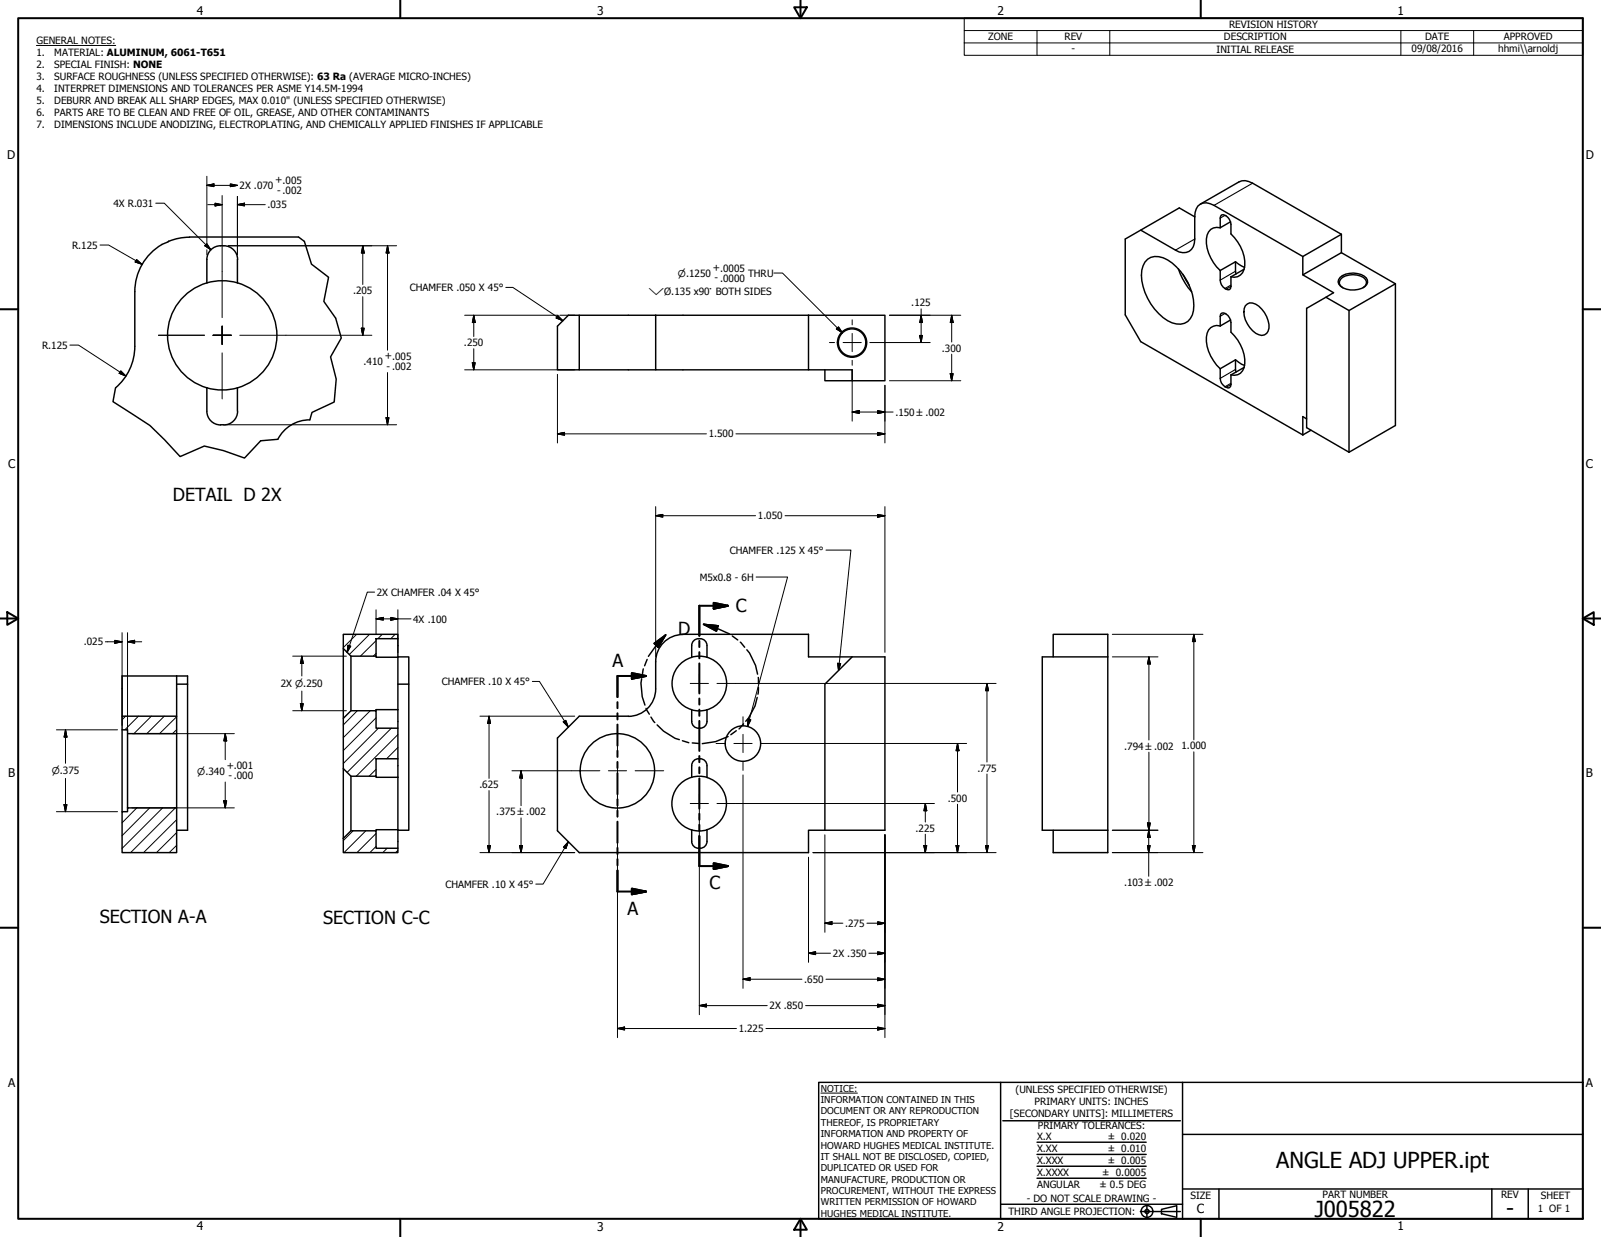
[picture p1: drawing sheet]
<svg xmlns="http://www.w3.org/2000/svg" width="559mm" height="432mm" viewBox="0 0 559 432" stroke-linecap="round" stroke-linejoin="round" font-family="sans-serif">
<!-- layer: Visible (ANSI) -->
<g fill="none" stroke="#000" stroke-width=".51">
<path d="M417 75.6a4.5 4.5 0 0 1 3-4.7l1.1-.1 2.6 .9 31 17.8M417 75.6v7.8a4.1 4.1 0 0 1-2 4.4 4.1 4.1 0 0 1-4.7-.5l-12.2-7M417 75.7l-5.4-3.1-18.9 10.8v26.5l5.4 9.4 56.6 32.5M425.9 79.5a3.8 3.8 0 0 0-4.8 3.9 14.3 14.3 0 0 0 4.8 11M428 75.4l-1.1-.5-.6 .2-.3 .4-.1 4M429.5 77.4l-3.6 2.1M429.6 78.3v3.4a13.6 13.6 0 0 1 4.6 12.3 3.6 3.6 0 0 1-4.6 2.6M432.4 63.5a4.7 4.7 0 0 1 4.8 .4l31 17.9M56.5 85.4a19.1 19.1 0 0 0-9.4 16.4v19a19 19 0 0 1-6.7 14.6M66.1 82.7h38.1M66.1 82.8a19 19 0 0 0-7.1 1.4M72.2 98.7v-8.1a5 5 0 0 1 5.9-4.8 4.8 4.8 0 0 1 4.8 4.8v8.1"/>
<path d="M400.6 90.5a7 7 0 0 1 8.5 1.3 19.5 19.5 0 0 1 7.5 16.6 5.1 5.1 0 0 1-7.5 4.3 19.2 19.2 0 0 1-10.6-18.4l1.1-2.8zM411.3 93.9a22.8 22.8 0 0 0 4.6 8M412.9 95.8l2.1 3.8M425.9 94.4v3.4M429.6 96.6v3.3M431.2 91.4l3.2 1.9M431.2 91.4l-5.3 3M431.2 91.4v3.3M434.2 94l-4.6 2.6M467.7 96.8a7.3 7.3 0 0 1 9.2 .2 2.01 2.01 0 0 1-.6 3.1 7.1 7.1 0 0 1-9-.9l-.3-.8zM468.2 81.8l-13.5 7.7v6.4M468.2 81.8v6.4"/>
<path d="M487 99.1v49.4l-16.1 9.4M202.2 110h-3.8l-3.8 3.9v15.2h7.6v-19.1h80M228.9 110v19.1h53.3M282.2 110v19.1h15.2v3.8h-9.5v-3.8M282.2 110h26.7v22.9h-11.5M425.9 113.8a3.8 3.8 0 0 0-4.8 3.9 14.3 14.3 0 0 0 4.8 11M425.9 110.4v3.4M427.5 109.4l.5 .3M427.5 100.7l.5 .3M429.5 111.7l-3.6 2.1M429.6 112.6v3.4a13.6 13.6 0 0 1 4.6 12.3 3.6 3.6 0 0 1-4.6 2.6M434.7 106.7a2.56 2.56 0 0 1 3.6-.5 8.9 8.9 0 0 1 4.3 9.4 2.65 2.65 0 0 1-4.3 .7 8.4 8.4 0 0 1-3.6-9.6z"/>
<path d="M462.8 103.8l8.1 4.6 16.1-9.3-18.8-10.9-13.5 7.7 10.8 6.3-9.4 5.4v41.7l14.8 8.6M468.7 100.5a1.97 1.97 0 0 1-1.3-1.8 1.97 1.97 0 0 1 1.2-1.9 6.9 6.9 0 0 1 8 .7 1.95 1.95 0 0 1-.9 3M470.9 108.4v49.5M72.2 135.3v8.2a4.8 4.8 0 0 0 4.8 4.8M82.9 135.3v8.2a4.8 4.8 0 0 1-4.8 4.8M202.2 129.1h26.7M425.9 128.7v3.4M427.5 135l.5 .2M429.6 130.9v3.3M431.2 125.6l2.1 1.5 1.1 .5M431.2 125.6l-5.3 3.1M431.2 125.6v3.4"/>
<path d="M434.2 128.3l-4.6 2.6M77 148.3h1.1M108.2 146.6a12.4 12.4 0 0 0-11.2 6.8M456.1 146.2l-1.4-.8v6.4M457.6 150.2l-2.9 1.6M61.7 238.8h3.8v-2.8h-22.9v14M61.7 236v14M65.5 238.8v51h-3.8M119.8 221.4h19.1v1.5h-7.6v6.1h-8.8l-2.7-2.6zM119.8 226.4v24.4M122.5 229v19.1M131.3 229v.4h7.6"/>
<path d="M138.9 229.3h3.8v9.5h-3.8M138.9 222.9v31.3M142.7 238.8v51h-3.8M241.4 229.4a9.6 9.6 0 0 1 5.3 0M241.4 229.5a9.5 9.5 0 0 0-6.8 9.1 9.5 9.5 0 0 0 6.8 9.1v4.1a2.46 2.46 0 0 0 2.9 2.4M241.4 225.4v4M244.3 222.9a2.46 2.46 0 0 0-2.9 2.4M244.4 222.9l1 .3 .8 .6 .6 1.5M246.7 229.4a9.6 9.6 0 0 1 6.5 11.9 9.6 9.6 0 0 1-11.8 6.5M246.8 225.4v4M297.4 229.3l-9.5 9.5v51M367.6 229.3v-7.9h19.1v76.2h-19.1v-7.8"/>
<path d="M386.7 229.3h-22.9v60.5h22.9M42.6 250h19.1v6.1h-17.2v-1.3h-1.9zM42.6 254.8v28.5M44.5 256.1v25.9M61.7 256.1v25.9M119.8 250.8l2.7-2.7h8.8v6.1h7.6v10.7h-7.6v6.1h-8.8l-2.7-2.7zM138.9 247.7h-7.6v.4M219.3 250h-17.1l-7.6 7.6v32.4l7.6 7.6h80v-7.8h26.7v-60.5h-26.7v-7.9h-43.8a9.6 9.6 0 0 0-9.5 9.6v9.5a9.6 9.6 0 0 1-9.6 9.6M246.8 247.7v4.1l-.3 1.1-1.1 1-1 .3M119.8 268.3v24.4l2.7-2.7h8.8v6.1h7.6v1.5h-19.1v-4.9M122.5 271v19M131.3 271v.3h7.6"/>
<path d="M138.9 264.9v31.2M244.3 264.9a2.46 2.46 0 0 0-2.9 2.3v4.1M244.4 264.9l1 .2 1.1 1.1 .3 1v4.1M246.7 271.4a9.5 9.5 0 0 1 6.9 9.1 9.5 9.5 0 0 1-6.9 9.1M246.7 271.3a9.6 9.6 0 0 0-12.2 9.2 9.6 9.6 0 0 0 12.2 9.2M42.6 283.3h1.9v-1.3h17.2v15.6h-19.1zM138.9 289.6h-7.6v.4M241.4 289.6v4.1a2.46 2.46 0 0 0 2.9 2.4M246.8 289.6v4.1l-.3 1.1-1.1 1.1-1 .2"/>
<circle cx="77.6" cy="117.1" r="19.1"/>
<circle cx="297.4" cy="119.6" r="4.8"/>
<circle cx="297.4" cy="119.6" r="5.1"/>
<circle cx="259.3" cy="259.6" r="6.2"/>
<circle cx="215.5" cy="269.1" r="13"/>
</g>
<!-- layer: Visible Narrow (ANSI) -->
<path d="M427.5 75.2l-1.6 .9M437.2 63.9l-13.5 7.8M417 83.4l-6.7 3.9M429.6 99.5l-2.1 1.2M429.6 99.9l-1.6 1.1M431.2 94.7l-5.3 3.1M427.5 109.4l-1.6 1M429.6 133.8l-2.1 1.2M429.6 134.2l-1.6 1M431.2 129l-5.3 3.1" fill="none" stroke="#000" stroke-width=".38"/>
<path d="M428 75.4a4 4 0 0 1 1.6 2.9M432.4 63.5l-13.4 7.7M425.9 97.8a3.5 3.5 0 0 0 1.6 2.9M429.6 99.9l-.5 1.2-1.1-.1M431.2 94.7l.2 .9M427.5 109.4l-1.2-.1-.4 1.1M428 109.7a4 4 0 0 1 1.6 2.9M425.9 132.1a3.5 3.5 0 0 0 1.6 2.9M429.6 134.2l-.5 1.1-.5 .1-.6-.2M431.2 129l.2 .9" fill="none" stroke="#000" stroke-width=".51"/>
<!-- layer: Break Line (ANSI) -->
<path d="M58.9 84.1l-2.4 1.2M104.2 82.7l2 1.6 2.5 7.9 6 4.6-1.7 8.4 4.2 5.9 1.9 6.9-3.7 6.6 1.9 7.7-.7 8-7.7 3.7-.8 2.6M40.3 135.4l-.9 4.8 12.9 8.3 5.2 5 5.4 5.9 8.4-3.7 6.7 1.6 7.3 2.6 5.7-6 6-.5" fill="none" stroke="#000" stroke-width=".51"/>
<!-- layer: Section Line (ANSI) -->
<g fill="none" stroke="#000" stroke-width=".7">
<path d="M249.1 210.4l5 1.1-5 1zM254.1 211.5h-10v10.4M220.5 234.9l5 1.1-5 .9zM225.5 236h-10v7.3M244.1 223.7v2.2M244.1 227.6v2.2M244.1 231.6v10.5M215.5 245.1v2.1M215.5 249v2.1M215.5 252.9v7.4M244.1 243.8v2.1M244.1 247.7v2.2"/>
<path d="M244.1 251.7v10.4M215.5 262.1v2.1M215.5 266v2.1M215.5 269.9v7.3M215.5 279v2.2M244.1 263.9v2.2M244.1 267.8v2.1M244.1 271.7v10.6M215.5 283v2.1M215.5 286.8v7.4M215.5 296v2.1M215.5 299.9v2.2"/>
<path d="M244.1 284v2.1M244.1 287.9v2.2M244.1 291.8v10.5h10M215.5 303.8v7.4h10M220.5 310.2l5 1-5 1zM249.1 301.3l5 1-5 1z"/>
</g>
<path d="M249.1 212.5l5-1zM249.1 210.4l5 1.1-5 1zM220.5 236.9l5-.9zM220.5 234.9l5 1.1-5 .9zM220.5 312.2l5-1zM220.5 310.2l5 1-5 1zM249.1 303.3l5-1zM249.1 301.3l5 1-5 1z" fill="#000" stroke="#000" stroke-width=".7"/>
<!-- layer: Detail Boundary (ANSI) -->
<g fill="none" stroke="#000" stroke-width=".51">
<path d="M245.6 217.9l5 .5-.5 1.9zM245.6 217.9l4.8 1.5 4.2 1.9M224 236.9l-.3 1.5 .5 4.8 .9 2.9M224.5 233.5l-.3 2.3M225.9 230.2l-.9 2.2M228.3 224.6l4-3-2.6 4.4zM232.3 221.6l-3.3 3.7-2.7 3.8M255.6 222l1.9 1.4M258.4 224.2l1.5 1.7M260.7 226.8l.9 1.2 2.1 4.3 .7 3M264.7 236.5v2.3M264.7 240l-.2 2.3"/>
<path d="M225.5 247.3l1.1 2M227.2 250.3l1.3 1.9M229.4 253l2.2 2.2 4 2.5 1.5 .5M238.2 258.6l2.2 .7M241.6 259.3l2.4 .2M254.1 257.1l-4.4 1.8-4.6 .7M257 255.1l-1.9 1.4M259.5 252.7l-1.6 1.7M264.3 243.5l-.8 2.9-2.3 4.3-.9 1.1"/>
</g>
<path d="M245.6 217.9l5 .5zM245.6 217.9l5 .5-.5 1.9zM232.3 221.6l-2.6 4.4zM228.3 224.6l4-3-2.6 4.4z" fill="#000" stroke="#000" stroke-width=".51"/>
<!-- layer: Border (ANSI) -->
<g fill="none" stroke="#000" stroke-width=".7">
<path d="M6.3 6.3h546.1v419.1h-546.1zM139.7 0v6.3M277.2 2.5h4.4l-2.2 3.8zM279.4 0v6.3M419.1 0v6.3M0 107.9h6.3M552.4 107.9h6.4M0 215.9h6.3M2.5 213.7l3.8 2.2-3.8 2.2zM552.4 215.9l3.9-2.2v4.4zM552.4 215.9h6.4M0 323.8h6.3"/>
<path d="M552.4 323.8h6.4M139.7 425.4v6.4M279.4 425.4l2.2 3.9h-4.4zM279.4 425.4v6.4M419.1 425.4v6.4"/>
</g>
<!-- layer: Title (ANSI) -->
<g fill="none" stroke="#000" stroke-width=".51">
<path d="M285.8 377.8h266.6v47.6h-266.6zM349.2 377.8v47.6M412.7 377.8v47.6M350 391.2h62M361.9 398.7h38.1M412.7 396h139.7M361.9 411.3h38.1M361.9 407.1h38.1M361.9 403h38.1M412.7 415h139.7M425.4 415v10.4M520.7 415v10.4"/>
<path d="M533.4 415v10.4M349.2 420.4h63.5M398 422.9h14M400.3 420.6v4.6M405.4 422.1l5.3-1.2v4l-5.3-1.2z"/>
<circle cx="400.3" cy="422.9" r="2.06"/>
<circle cx="400.3" cy="422.9" r=".73"/>
</g>
<path d="M286.5 381.6h12.8" fill="none" stroke="#000" stroke-width=".35"/>
<!-- layer: Hatch (ANSI) -->
<g fill="none" stroke="#000" stroke-width=".35">
<path d="M120 221.4l-.2 .2M124.5 221.4l-4.7 4.7M129 221.4l-7.1 7.1M131.3 228.1l-1 .9M131.3 223.6l-5.5 5.4M133.4 221.4l-1.5 1.5M137.9 221.4l-1.5 1.5M43.8 250l-1.2 1.3M48.3 250l-4.7 4.8M52.8 250l-6.1 6.1M57.3 250l-6.1 6.1M61.7 254.7l-1.5 1.4"/>
<path d="M61.7 250.2l-6 5.9M124.7 248.1l-4.9 4.9M129.2 248.1l-9.4 9.4M131.3 250.6l-11.5 11.4M132.1 254.2l-12.3 12.3M136.6 254.2l-15.4 15.4M138.9 256.4l-14.6 14.6M131.3 268.5l-2.5 2.5M138.9 260.9l-4 4M47.8 282l-5.2 5.2M52.3 282l-9.7 9.7M56.8 282l-14.2 14.2"/>
<path d="M61.2 282l-15.6 15.6M61.7 295.1l-2.6 2.5M61.7 290.6l-7.1 7M61.7 286.1l-11.6 11.5M123.3 290l-3.5 3.4M127.7 290l-7.6 7.6M131.3 295.5l-2.2 2.1M131.3 291l-6.7 6.6M135.1 296.1l-1.5 1.5M138.9 296.9l-.9 .7"/>
</g>
<!-- layer: Symbol (ANSI) -->
<g fill="none" stroke="#000" stroke-width=".35">
<path d="M12.7 15.9h27.7M336.5 10.7v-4.4h215.9v4.4M336.5 15h215.9M361.9 10.7v8.6M387.3 10.7v8.6M488.9 10.7v8.6M514.3 10.7v8.6M552.4 10.7h-215.9v4.3M552.4 10.7v8.6h-215.9v-4.3M270.1 95.3h3l21 20.9M176.5 100.3h2.5l17.5 11.7M194.7 110.2l1.8 1.8-2.4-1z"/>
<path d="M291.9 114.8l.8-.7 1.4 2.1zM288.3 192h8.7l-4.3 42.1M130.7 206.7h-2.5l-7 21M263.9 201.4h11l-14 52.2M121.5 225.2l.9 .4-1.2 2.1zM185.8 237.9h2.5l10.1 15.9M292.4 231.5l1 .1-.7 2.5zM196.6 252l.9-.5 .9 2.3zM261.1 251l1 .3-1.2 2.3zM198.4 293.8l-.9 2.4-.8-.5zM198.4 293.8l-8.9 14.8h-2.5"/>
</g>
<!-- layer: Center Mark (ANSI) -->
<g fill="none" stroke="#000" stroke-width=".35">
<path d="M77.5 94.8v16.1M55.3 117h16.1M74.4 117h6.3M77.5 113.9v6.3v-3.2h3.2M77.5 113.9v3.1h-3.1M77.5 113.9v3.1M83.7 117h16.1M289.5 119.6h1.8M294.3 119.6h6.3M297.4 111.6v1.8M297.4 116.4v6.3M303.6 119.6h1.8"/>
<path d="M77.5 123.2v16.1M297.4 125.8v1.7M244.1 235.4v3.2h-3.2M247.3 238.6h-3.2v3.1M250.3 238.6h6.5M215.5 252.9v10M249.9 259.5h3.3M256.2 259.5h6.3M259.3 250.2v3.2M259.3 256.3v6.4M265.5 259.5h3.2M199.4 269h10"/>
<path d="M212.3 269h6.4M215.5 265.9v6.3M215.5 275.3v9.9M221.7 269h9.9M244.1 277.3v3.2h-3.2M259.3 265.7v3.2M247.3 280.5h-3.2v3.2M250.3 280.5h6.5"/>
</g>
<!-- layer: Dimension (ANSI) -->
<g fill="none" stroke="#000" stroke-width=".35">
<path d="M54.4 70.9h2.9l16.3 16.3M72.2 64.7l2.5-.5v1zM72.2 64.7h10.7M72.2 61.5v23.7M72.5 71.4h5M75.1 70.9l2.4 .5-2.4 .5zM77.5 68.3v26.5M80.4 64.2l2.5 .5-2.5 .5zM82.9 71.4l2.4-.5v1zM82.9 71.4h9.7M82.9 68.6v20.4M34.9 85.5h3l11.7 6.8"/>
<path d="M47.7 90.6l1.9 1.7-2.4-.9zM71.5 85.8l.7-.7 1.4 2.1zM72.2 87.2v1.8M79.7 85.8h58.7M126.6 85.8l.5 2.5h-1zM126.6 85.8v13.5M135.3 85.8l.5 2.5h-1.1zM135.3 85.8v36.4M99.8 117h30M126.1 114.6h1l-.5 2.4zM126.6 103.6v13.4M162.2 110h32.6"/>
<path d="M165.4 110l.5 2.6h-1.1zM165.4 110v7.5M195.4 110h5.2M305.4 119.6h19.3M310.5 110h24.8M321 117.1h.9l-.4 2.5zM321.5 110l.4 2.6h-.9zM321.5 107.8v11.8M332.2 110l.5 2.6h-1zM332.2 110v9.4M24.4 120.5h3l16.5 10.8M42.2 129.5l1.7 1.8-2.3-1z"/>
<path d="M135.3 130v18.3M162.2 129.1h38.4M164.8 126.6h1.1l-.5 2.5zM165.4 121.7v7.4M194.6 130.7v23.9M297.4 129.1v17.9M308.9 134.5v20.1M310.5 132.9h24.8M331.7 130.4h1l-.5 2.5zM332.2 123.6v9.3M78.5 148.3h59.9M134.7 145.8h1.1l-.5 2.5z"/>
<path d="M194.6 151.4l2.4-.5v1.1zM194.6 151.4h52M256.9 151.4h52M297.4 143.8l2.5-.5v1zM297.4 143.8h14.3M306.3 143.3l2.6 .5-2.6 .5zM306.3 150.9l2.6 .5-2.6 .6zM228.9 176.8v52.6M306.3 179.6l2.6 .4-2.6 .5zM308.9 176.8v50.9M228.9 180l2.4-.4v.9zM228.9 180h34.8"/>
<path d="M274 180h34.9M131.3 216l2.5-.5v1zM131.3 216h12.1M131.3 212.9v8.5M136.4 215.5l2.5 .5-2.5 .5zM138.9 212.9v14.9M36.8 224h5.8M40.1 223.5l2.5 .5-2.5 .5zM42.6 220.9v32.3M44.5 224l2.5-.5v1zM44.5 224h5M44.5 220.9v33.6"/>
<path d="M102.2 229h18.7M105.3 229l.6 2.6h-1.1zM105.3 229v7M256.8 238.6h90.9M344.5 238.6l.5 2.5h-1zM344.5 238.6v27.4M388.2 229.3h16M388.2 221.4h31.7M401 229.3l.5 2.5h-1zM401 229.3v29M416.7 221.4l.5 2.6h-1zM416.7 221.4v36.9"/>
<path d="M19.7 254.8h21.3M22.9 254.8l.5 2.5h-1zM22.9 254.8v11.6M46.1 256.1h35.7M78.6 256.1l.5 2.5h-1zM78.6 256.1v9.1M102.2 248.1h18.7M104.8 245.6h1.1l-.6 2.5zM105.3 241.2v6.9M167.5 250h33.1M170.7 250l.5 2.5h-1zM170.7 250v21.7"/>
<path d="M268.7 259.5h68.7M334.2 259.5l.5 2.6h-1zM334.2 259.5v17M22.9 271.7v11.6M78.1 279.5h1l-.5 2.5zM78.6 273v9M170.7 276v21.6M178.7 269h20.7M181.9 269l.5 2.6h-1zM181.9 269v12.2M259.3 270.5v74.5M344.5 270.2v27.4"/>
<path d="M401 262.6v27.2M416.7 262.4v35.2M19.7 283.3h21.3M22.4 280.9h1l-.5 2.4zM46.1 282h35.7M167.5 297.6h33.1M170.2 295.1h1l-.5 2.5zM181.4 295.1h1l-.5 2.5zM181.9 285.5v12.1M215.5 286.8v75.4M244.1 285.2v69M256.8 280.5h69.3"/>
<path d="M282.2 299.2v36.7M283.8 297.6h63.9M287.9 291.4v34M308.9 291.4v70.8M322.5 295.1h1l-.5 2.5zM323 280.5l.5 2.5h-1zM323 280.5v6.5M323 291.2v6.4M333.7 295.1h1l-.5 2.5zM334.2 280.7v16.9M344 295.1h1l-.5 2.5zM388.2 289.8h16"/>
<path d="M388.2 297.6h31.7M400.5 295.1h.9l-.5 2.5zM400.5 287.3h1l-.5 2.5zM400.9 289.8l.5 2.5h-.9zM400.9 289.8v16.1M416.2 295.1h1l-.5 2.5zM282.2 332.7l2.5-.5v1zM282.2 332.7h7.7M287.9 322.3l2.5-.5v1zM287.9 322.3h6.3M302.6 322.3h6.3M303.3 332.7h5.6"/>
<path d="M306.3 321.8l2.6 .5-2.6 .5zM306.3 332.2l2.6 .5-2.6 .5zM215.5 359l2.5-.5v1zM215.5 359h41.5M244.1 351l2.5-.5v1zM244.1 351h23.7M259.3 341.8l2.5-.5v1zM259.3 341.8h20.6M267.3 359h41.6M281.2 351h27.7M288.3 341.8h20.6M306.3 350.5l2.6 .5-2.6 .5z"/>
<path d="M306.3 341.3l2.6 .5-2.6 .5zM306.3 358.5l2.6 .5-2.6 .5z"/>
</g>
<g fill="#000" stroke="#000" stroke-width=".35">
<path d="M72.2 64.7l2.5-.5zM72.2 64.7l2.5-.5v1zM75.1 71.9l2.4-.5zM75.1 70.9l2.4 .5-2.4 .5zM80.4 65.2l2.5-.5zM80.4 64.2l2.5 .5-2.5 .5zM82.9 71.4l2.4-.5zM82.9 71.4l2.4-.5v1zM47.2 91.4l2.4 .9zM47.7 90.6l1.9 1.7-2.4-.9zM71.5 85.8l2.1 1.4zM71.5 85.8l.7-.7 1.4 2.1z"/>
<path d="M126.6 85.8l.5 2.5zM126.6 85.8l.5 2.5h-1zM135.3 85.8l.5 2.5zM135.3 85.8l.5 2.5h-1.1zM126.1 114.6l.5 2.4zM126.1 114.6h1l-.5 2.4zM165.4 110l.5 2.6zM165.4 110l.5 2.6h-1.1zM321 117.1l.5 2.5zM321 117.1h.9l-.4 2.5zM321.5 110l.4 2.6zM321.5 110l.4 2.6h-.9z"/>
<path d="M332.2 110l.5 2.6zM332.2 110l.5 2.6h-1zM41.6 130.3l2.3 1zM42.2 129.5l1.7 1.8-2.3-1zM164.8 126.6l.6 2.5zM164.8 126.6h1.1l-.5 2.5zM331.7 130.4l.5 2.5zM331.7 130.4h1l-.5 2.5zM134.7 145.8l.6 2.5zM134.7 145.8h1.1l-.5 2.5zM194.6 151.4l2.4-.5zM194.6 151.4l2.4-.5v1.1z"/>
<path d="M297.4 143.8l2.5-.5zM297.4 143.8l2.5-.5v1zM306.3 144.3l2.6-.5zM306.3 143.3l2.6 .5-2.6 .5zM306.3 152l2.6-.6zM306.3 150.9l2.6 .5-2.6 .6zM228.9 180l2.4-.4zM228.9 180l2.4-.4v.9zM306.3 180.5l2.6-.5zM306.3 179.6l2.6 .4-2.6 .5zM131.3 216l2.5-.5zM131.3 216l2.5-.5v1z"/>
<path d="M136.4 216.5l2.5-.5zM136.4 215.5l2.5 .5-2.5 .5zM40.1 224.5l2.5-.5zM40.1 223.5l2.5 .5-2.5 .5zM44.5 224l2.5-.5zM44.5 224l2.5-.5v1zM105.3 229l.6 2.6zM105.3 229l.6 2.6h-1.1zM401 229.3l.5 2.5zM401 229.3l.5 2.5h-1zM416.7 221.4l.5 2.6zM416.7 221.4l.5 2.6h-1z"/>
<path d="M22.9 254.8l.5 2.5zM22.9 254.8l.5 2.5h-1zM78.6 256.1l.5 2.5zM78.6 256.1l.5 2.5h-1zM104.8 245.6l.5 2.5zM104.8 245.6h1.1l-.6 2.5zM170.7 250l.5 2.5zM170.7 250l.5 2.5h-1zM344.5 238.6l.5 2.5zM344.5 238.6l.5 2.5h-1zM78.1 279.5l.5 2.5zM78.1 279.5h1l-.5 2.5z"/>
<path d="M181.9 269l.5 2.6zM181.9 269l.5 2.6h-1zM334.2 259.5l.5 2.6zM334.2 259.5l.5 2.6h-1zM22.4 280.9l.5 2.4zM22.4 280.9h1l-.5 2.4zM170.2 295.1l.5 2.5zM170.2 295.1h1l-.5 2.5zM181.4 295.1l.5 2.5zM181.4 295.1h1l-.5 2.5zM322.5 295.1l.5 2.5zM322.5 295.1h1l-.5 2.5z"/>
<path d="M323 280.5l.5 2.5zM323 280.5l.5 2.5h-1zM333.7 295.1l.5 2.5zM333.7 295.1h1l-.5 2.5zM344 295.1l.5 2.5zM344 295.1h1l-.5 2.5zM400.5 295.1l.4 2.5zM400.5 295.1h.9l-.5 2.5zM400.5 287.3l.5 2.5zM400.5 287.3h1l-.5 2.5zM400.9 289.8l.5 2.5zM400.9 289.8l.5 2.5h-.9z"/>
<path d="M416.2 295.1l.5 2.5zM416.2 295.1h1l-.5 2.5zM282.2 332.7l2.5-.5zM282.2 332.7l2.5-.5v1zM287.9 322.3l2.5-.5zM287.9 322.3l2.5-.5v1zM306.3 322.8l2.6-.5zM306.3 321.8l2.6 .5-2.6 .5zM306.3 333.2l2.6-.5zM306.3 332.2l2.6 .5-2.6 .5zM215.5 359l2.5-.5zM215.5 359l2.5-.5v1z"/>
<path d="M244.1 351l2.5-.5zM244.1 351l2.5-.5v1zM259.3 341.8l2.5-.5zM259.3 341.8l2.5-.5v1zM306.3 351.5l2.6-.5zM306.3 350.5l2.6 .5-2.6 .5zM306.3 342.3l2.6-.5zM306.3 341.3l2.6 .5-2.6 .5zM306.3 359.5l2.6-.5zM306.3 358.5l2.6 .5-2.6 .5z"/>
</g>
<!-- layer: Symbol (ANSI) -->
<g fill="#000" stroke="#000" stroke-width=".35">
<path d="M194.1 111l2.4 1zM194.7 110.2l1.8 1.8-2.4-1zM291.9 114.8l2.2 1.4zM291.9 114.8l.8-.7 1.4 2.1zM121.5 225.2l-.3 2.5zM121.5 225.2l.9 .4-1.2 2.1zM292.4 231.5l.3 2.6zM292.4 231.5l1 .1-.7 2.5zM196.6 252l1.8 1.8zM196.6 252l.9-.5 .9 2.3zM261.1 251l-.2 2.6zM261.1 251l1 .3-1.2 2.3z"/>
<path d="M198.4 293.8l-.9 2.4zM198.4 293.8l-.9 2.4-.8-.5z"/>
</g>
<g font-size="7.7">
<text x="445.5" y="407.6">ANGLE ADJ UPPER.ipt</text>
<text x="458.9" y="424.8">J005822</text>
<text x="525.7" y="424.4">-</text>
</g>
<g font-size="6.3">
<text x="60.3" y="174.9">DETAIL D 2X</text>
<text x="256.8" y="213.8">C</text>
<text x="236.7" y="221.6">D</text>
<text x="213.8" y="232.9">A</text>
<text x="247.6" y="310.5">C</text>
<text x="34.8" y="322.1">SECTION A-A</text>
<text x="112.8" y="322.7">SECTION C-C</text>
<text x="219" y="319.3">A</text>
</g>
<text font-size="4.4" x="417.8" y="423.5">C</text>
<g font-size="4.2">
<text x="68.7" y="5.3">4</text>
<text x="208.4" y="5.3">3</text>
<text x="348.1" y="5.3">2</text>
<text x="487.8" y="5.3">1</text>
<text x="2.5" y="55.5">D</text>
<text x="553.5" y="55.5">D</text>
<text x="2.8" y="163.4">C</text>
<text x="553.5" y="163.4">C</text>
<text x="2.9" y="271.4">B</text>
<text x="553.5" y="271.4">B</text>
<text x="2.8" y="379.3">A</text>
<text x="553.5" y="379.3">A</text>
<text x="68.7" y="429.5">4</text>
<text x="208.4" y="429.6">3</text>
<text x="348.1" y="429.6">2</text>
<text x="487.8" y="429.5">1</text>
</g>
<g font-size="3.5">
<text x="429" y="9.8">REVISION HISTORY</text>
<text x="12.7" y="15.3">GENERAL NOTES:</text>
<text x="344.9" y="14.1">ZONE</text>
<text x="371.5" y="14.1">REV</text>
<text x="427.2" y="14.1">DESCRIPTION</text>
<text x="497.4" y="14.1">DATE</text>
<text x="524.9" y="14.1">APPROVED</text>
<text x="12.7" y="19.5">1.</text>
<text x="12.7" y="23.7">2.</text>
<text x="18.9" y="19.5">MATERIAL: ALUMINUM, 6061-T651</text>
<text x="18.9" y="23.7">SPECIAL FINISH: NONE</text>
<text x="374" y="18.3">-</text>
<text x="424.6" y="18.4">INITIAL RELEASE</text>
<text x="492.7" y="18.2">09/08/2016</text>
<text x="522.9" y="18.1">hhmi\\arnoldj</text>
<text x="12.7" y="27.8">3.</text>
<text x="18.9" y="27.8">SURFACE ROUGHNESS (UNLESS SPECIFIED OTHERWISE): 63 Ra (AVERAGE MICRO-INCHES)</text>
<text x="12.7" y="32">4.</text>
<text x="18.9" y="32">INTERPRET DIMENSIONS AND TOLERANCES PER ASME Y14.5M-1994</text>
<text x="12.7" y="36.2">5.</text>
<text x="12.7" y="40.4">6.</text>
<text x="18.9" y="36.2">DEBURR AND BREAK ALL SHARP EDGES, MAX 0.010&quot; (UNLESS SPECIFIED OTHERWISE)</text>
<text x="18.9" y="40.4">PARTS ARE TO BE CLEAN AND FREE OF OIL, GREASE, AND OTHER CONTAMINANTS</text>
<text x="12.7" y="44.6">7.</text>
<text x="18.9" y="44.6">DIMENSIONS INCLUDE ANODIZING, ELECTROPLATING, AND CHEMICALLY APPLIED FINISHES IF APPLICABLE</text>
<text x="83.6" y="66">2X .070</text>
<text x="96.1" y="64">+.005</text>
<text x="96.7" y="67.6">- .002</text>
<text x="39.6" y="72.2">4X R.031</text>
<text x="93.3" y="72.7">.035</text>
<text x="25.1" y="86.8">R.125</text>
<text x="248.8" y="94.6">+.0005</text>
<text x="143" y="101.6">CHAMFER .050 X 45°</text>
<text x="249.4" y="98.2">- .0000</text>
<text x="261.1" y="96.6">THRU</text>
<text x="123.3" y="102.7">.205</text>
<text x="318.1" y="106.9">.125</text>
<text x="14.7" y="121.7">R.125</text>
<text x="134.3" y="125.5">+.005</text>
<text x="161.9" y="120.8">.250</text>
<text x="328.7" y="122.7">.300</text>
<text x="126.9" y="127.4">.410</text>
<text x="134.9" y="129">- .002</text>
<text x="312.5" y="145.1">.150 ±.002</text>
<text x="247.4" y="152.7">1.500</text>
<text x="264.5" y="181.3">1.050</text>
<text x="254.8" y="193.3">CHAMFER .125 X 45°</text>
<text x="244.2" y="202.7">M5x0.8 - 6H</text>
<text x="131.5" y="208">2X CHAMFER .04 X 45°</text>
<text x="144.2" y="217.3">4X .100</text>
<text x="29.2" y="225.3">.025</text>
<text x="98" y="239.8">2X ⌀.250</text>
<text x="154.2" y="239.1">CHAMFER .10 X 45°</text>
<text x="392.4" y="261.7">.794 ±.002</text>
<text x="412.4" y="261.6">1.000</text>
<text x="79.1" y="268.4">+.001</text>
<text x="341.1" y="269.4">.775</text>
<text x="79.8" y="272">- .000</text>
<text x="167.3" y="275.1">.625</text>
<text x="330.8" y="279.8">.500</text>
<text x="173.2" y="284.6">.375 ±.002</text>
<text x="319.6" y="290.3">.225</text>
<text x="155.4" y="309.9">CHAMFER .10 X 45°</text>
<text x="392.4" y="309.3">.103 ±.002</text>
<text x="295" y="323.5">.275</text>
<text x="290.7" y="334">2X .350</text>
<text x="280.7" y="343.1">.650</text>
<text x="268.6" y="352.3">2X .850</text>
<text x="257.9" y="360.3">1.225</text>
<text x="354.5" y="381.6">(UNLESS SPECIFIED OTHERWISE)</text>
<text x="352.5" y="390">[SECONDARY UNITS]: MILLIMETERS</text>
<text x="361.1" y="385.8">PRIMARY UNITS: INCHES</text>
<text x="362.3" y="394.1">PRIMARY TOLERANCES:</text>
<text x="361.9" y="397.9">X.X</text>
<text x="386.7" y="398">± 0.020</text>
<text x="361.9" y="402.1">X.XX</text>
<text x="361.9" y="406.3">X.XXX</text>
<text x="386.7" y="402.1">± 0.010</text>
<text x="386.7" y="406.3">± 0.005</text>
<text x="361.9" y="410.5">X.XXXX</text>
<text x="384.7" y="410.5">± 0.0005</text>
<text x="358.4" y="419.7">- DO NOT SCALE DRAWING -</text>
<text x="361.9" y="414.6">ANGULAR</text>
<text x="383.8" y="414.7">± 0.5 DEG</text>
<text x="415.5" y="418.4">SIZE</text>
<text x="461.6" y="418.3">PART NUMBER</text>
<text x="523.9" y="418.3">REV</text>
<text x="537.8" y="418.4">SHEET</text>
<text x="352" y="424.2">THIRD ANGLE PROJECTION:</text>
<text x="536.7" y="423.2">1 OF 1</text>
</g>
<g font-size="3.3">
<text x="236.6" y="96.6">⌀.1250</text>
<text x="226.3" y="103.1">⌵Ø.135 x90° BOTH SIDES</text>
<text x="18" y="270.3">⌀.375</text>
<text x="68.8" y="270.4">⌀.340</text>
<text x="286.5" y="381.1">NOTICE:</text>
<text x="286.5" y="385">INFORMATION CONTAINED IN THIS</text>
<text x="286.5" y="389">DOCUMENT OR ANY REPRODUCTION</text>
<text x="286.5" y="392.9">THEREOF, IS PROPRIETARY</text>
<text x="286.5" y="396.9">INFORMATION AND PROPERTY OF</text>
<text x="286.5" y="400.9">HOWARD HUGHES MEDICAL INSTITUTE.</text>
<text x="286.5" y="404.9">IT SHALL NOT BE DISCLOSED, COPIED,</text>
<text x="286.5" y="408.9">DUPLICATED OR USED FOR</text>
<text x="286.5" y="412.8">MANUFACTURE, PRODUCTION OR</text>
<text x="286.5" y="416.8">PROCUREMENT, WITHOUT THE EXPRESS</text>
<text x="286.5" y="420.8">WRITTEN PERMISSION OF HOWARD</text>
<text x="286.5" y="424.8">HUGHES MEDICAL INSTITUTE.</text>
</g>
</svg>
